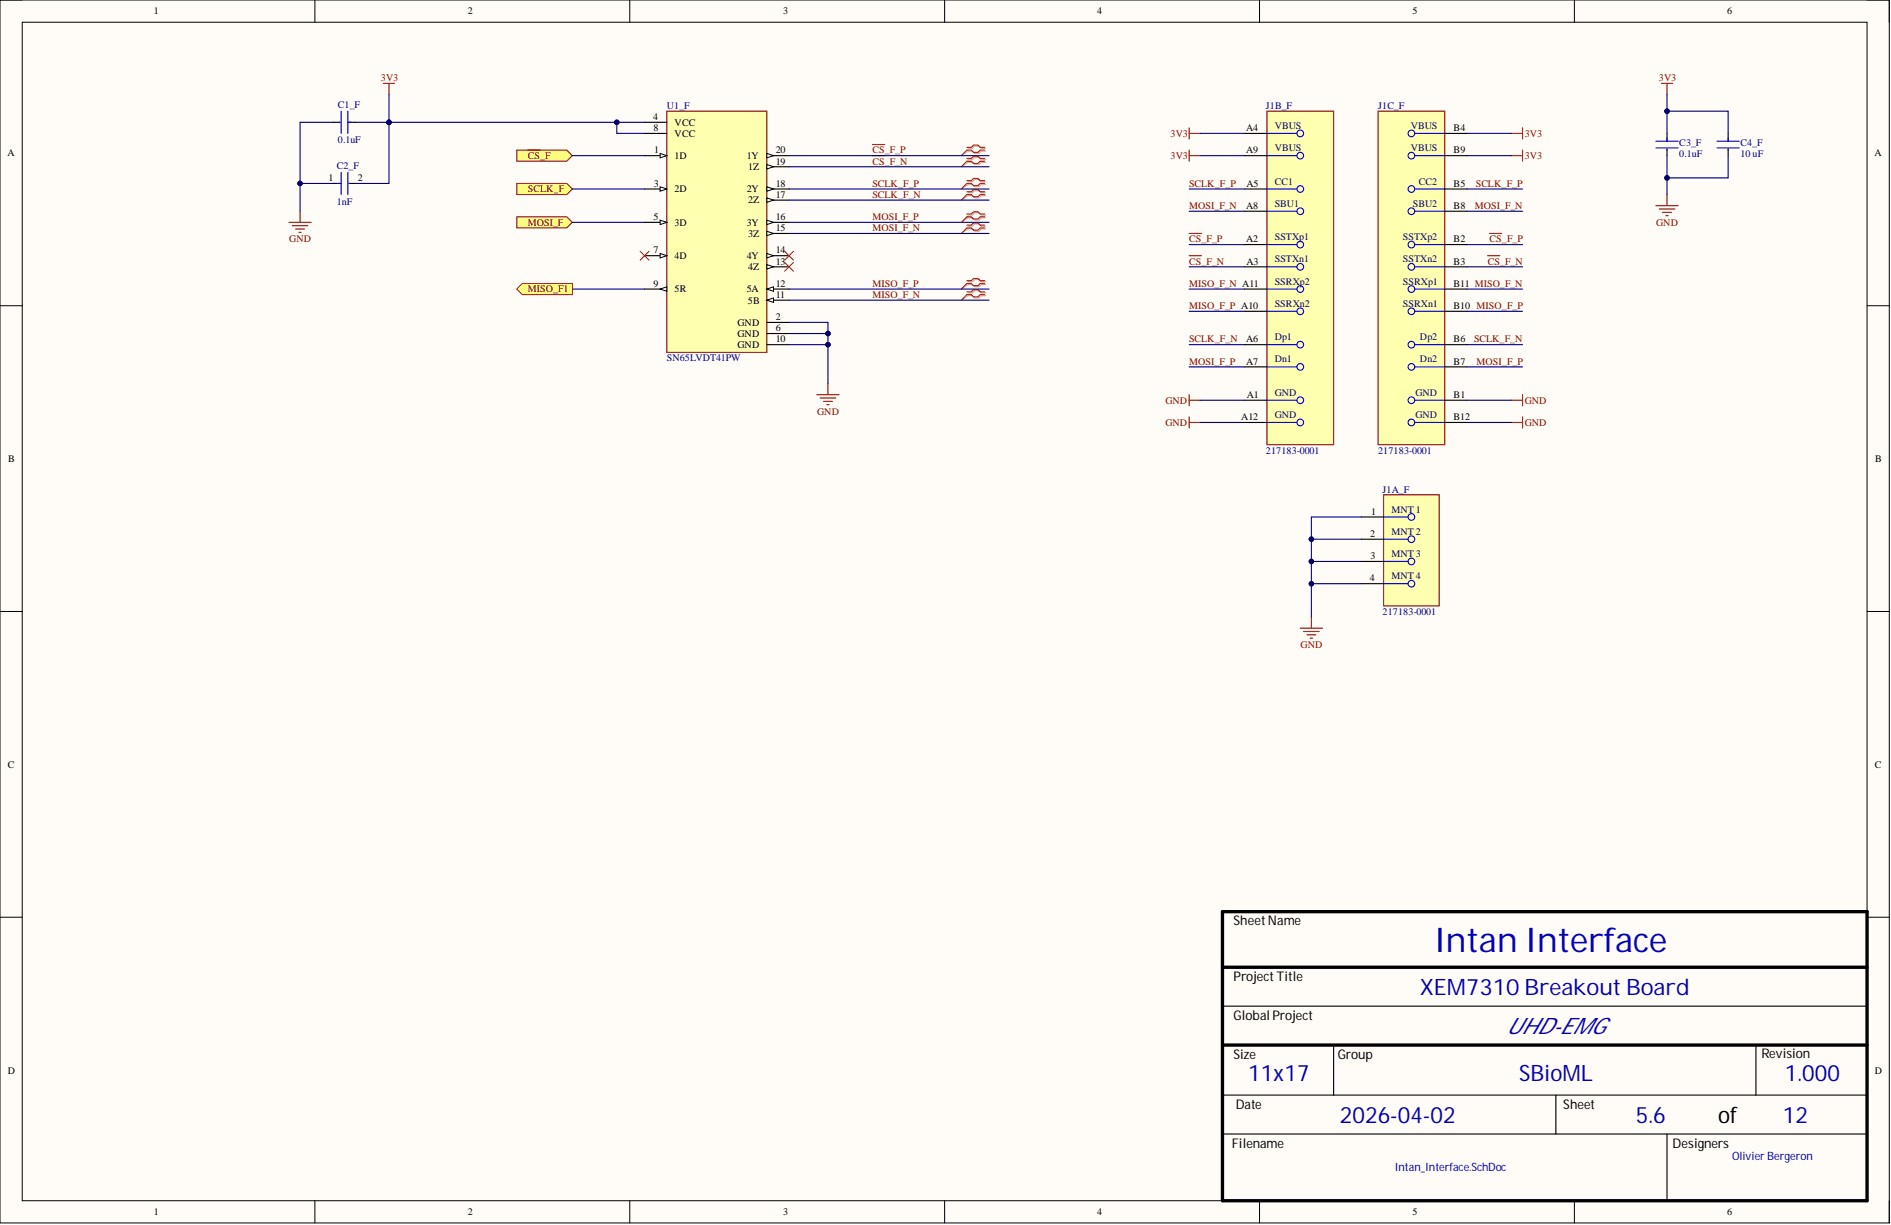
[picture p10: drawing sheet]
<svg xmlns="http://www.w3.org/2000/svg" width="431mm" height="279mm" viewBox="0 0 431 279" stroke-linecap="round" stroke-linejoin="round" font-family="sans-serif">
<path d="M0 0h431.1v278.9h-431.1z" fill-rule="evenodd" fill="#fffcf8"/>
<path d="M0 0h431.1v278.9h-431.1z" fill="none" stroke="#000" stroke-width=".23"/>
<path d="M5.1 5.1h420.9v268.8h-420.9z" fill-rule="evenodd" fill="#fffcf8"/>
<g fill="none" stroke="#000" stroke-width=".23">
<path d="M0 0h5.1M71.8 0v5.1M143.7 0v5.1M215.5 0v5.1M287.4 0v5.1M359.2 0v5.1M426 0h5.1v5.1M5.1 5.1h420.9v268.8h-420.9zM0 69.7h5.1M426 69.7h5.1M0 139.5h5.1M426 139.5h5.1"/>
<path d="M0 209.2h5.1M426 209.2h5.1M71.8 273.9v5M143.7 273.9v5M215.5 273.9v5M287.4 273.9v5M359.2 273.9v5M431.1 273.9v5"/>
</g>
<path d="M278.9 207.9h147.1v66h-147.1zM278.9 220.6h147.1M278.9 238.4h147.1" fill="none" stroke="#000" stroke-width=".76"/>
<path d="M278.9 229.5h147.1M304.3 238.4v11.4M400.6 238.4v11.4M278.9 249.8h147.1M278.9 258.6h147.1M355 249.8v8.8M380.3 258.6v15.3" fill="none" stroke="#000" stroke-width=".25"/>
<path d="M152.1 25.4h22.9v55h-22.9z" fill-rule="evenodd" fill="#ffffb0"/>
<path d="M152.1 25.4h22.9v55h-22.9z" fill="none" stroke="#800000" stroke-width=".25"/>
<path d="M147.1 27.9h5M147.1 30.4h5M147.1 35.5h5" fill="none" stroke="#000" stroke-width=".25"/>
<path d="M150.6 35l1.5 .5-1.5 .5z" fill="#f8fcff"/>
<path d="M150.6 35l1.5 .5-1.5 .5z" fill="none" stroke="#000" stroke-width=".23"/>
<path d="M175 35.5h5" fill="none" stroke="#000" stroke-width=".25"/>
<path d="M175 35l1.5 .5-1.5 .5z" fill="#f8fcff"/>
<path d="M175 35l1.5 .5-1.5 .5z" fill="none" stroke="#000" stroke-width=".23"/>
<path d="M175 38h5" fill="none" stroke="#000" stroke-width=".25"/>
<path d="M175 37.5l1.5 .5-1.5 .5z" fill="#f8fcff"/>
<path d="M175 37.5l1.5 .5-1.5 .5z" fill="none" stroke="#000" stroke-width=".23"/>
<path d="M147.1 43.1h5" fill="none" stroke="#000" stroke-width=".25"/>
<path d="M150.6 42.6l1.5 .5-1.5 .5z" fill="#f8fcff"/>
<path d="M150.6 42.6l1.5 .5-1.5 .5z" fill="none" stroke="#000" stroke-width=".23"/>
<path d="M175 43.1h5" fill="none" stroke="#000" stroke-width=".25"/>
<path d="M175 42.6l1.5 .5-1.5 .5z" fill="#f8fcff"/>
<path d="M175 42.6l1.5 .5-1.5 .5z" fill="none" stroke="#000" stroke-width=".23"/>
<path d="M175 45.6h5" fill="none" stroke="#000" stroke-width=".25"/>
<path d="M175 45.1l1.5 .5-1.5 .6z" fill="#f8fcff"/>
<path d="M175 45.1l1.5 .5-1.5 .6z" fill="none" stroke="#000" stroke-width=".23"/>
<path d="M147.1 50.7h5" fill="none" stroke="#000" stroke-width=".25"/>
<path d="M150.6 50.2l1.5 .5-1.5 .5z" fill="#f8fcff"/>
<path d="M150.6 50.2l1.5 .5-1.5 .5z" fill="none" stroke="#000" stroke-width=".23"/>
<path d="M175 50.7h5" fill="none" stroke="#000" stroke-width=".25"/>
<path d="M175 50.2l1.5 .5-1.5 .5z" fill="#f8fcff"/>
<path d="M175 50.2l1.5 .5-1.5 .5z" fill="none" stroke="#000" stroke-width=".23"/>
<path d="M175 53.3h5" fill="none" stroke="#000" stroke-width=".25"/>
<path d="M175 52.7l1.5 .6-1.5 .5z" fill="#f8fcff"/>
<path d="M175 52.7l1.5 .6-1.5 .5z" fill="none" stroke="#000" stroke-width=".23"/>
<path d="M147.1 58.3h5" fill="none" stroke="#000" stroke-width=".25"/>
<path d="M150.6 57.8l1.5 .5-1.5 .5z" fill="#f8fcff"/>
<path d="M150.6 57.8l1.5 .5-1.5 .5z" fill="none" stroke="#000" stroke-width=".23"/>
<path d="M175 58.3h5" fill="none" stroke="#000" stroke-width=".25"/>
<path d="M175 57.8l1.5 .5-1.5 .5z" fill="#f8fcff"/>
<path d="M175 57.8l1.5 .5-1.5 .5z" fill="none" stroke="#000" stroke-width=".23"/>
<path d="M175 60.9h5" fill="none" stroke="#000" stroke-width=".25"/>
<path d="M175 60.4l1.5 .5-1.5 .5z" fill="#f8fcff"/>
<path d="M175 60.4l1.5 .5-1.5 .5z" fill="none" stroke="#000" stroke-width=".23"/>
<path d="M175 65.9h5" fill="none" stroke="#000" stroke-width=".25"/>
<path d="M175 65.9l1.5-.5v1z" fill="#f8fcff"/>
<path d="M175 65.9l1.5-.5v1z" fill="none" stroke="#000" stroke-width=".23"/>
<path d="M175 68.5h5" fill="none" stroke="#000" stroke-width=".25"/>
<path d="M175 68.5l1.5-.5v1z" fill="#f8fcff"/>
<path d="M175 68.5l1.5-.5v1z" fill="none" stroke="#000" stroke-width=".23"/>
<path d="M147.1 65.9h5" fill="none" stroke="#000" stroke-width=".25"/>
<path d="M150.6 65.9l1.5-.5v1z" fill="#f8fcff"/>
<path d="M150.6 65.9l1.5-.5v1z" fill="none" stroke="#000" stroke-width=".23"/>
<path d="M76.1 27.9h1.5M79.4 27.9h1.7M380.3 30.4v1.8M380.3 34v1.5M394.3 30.4v1.8M394.3 34v1.5M76.1 41.8h1.7M79.6 41.8h1.5M175 73.5h5M175 76.1h5M175 78.6h5" fill="none" stroke="#000" stroke-width=".25"/>
<g fill="none" stroke="#800000" stroke-width=".25">
<path d="M87.5 19h2.5M88.7 19v2.6M379.1 19h2.5M380.3 19v2.6M199 33h2.9M199 35.5h2.9M271.3 35.5h2.5M271.3 29.2v2.5M271.3 34.2v2.6M271.3 30.4h2.5M344.8 35.5h2.6M344.8 30.4h2.6"/>
<path d="M347.4 29.2v2.5M347.4 34.2v2.6M65.9 50.7h5.1M66.7 51.5h3.5M67.4 52.2h2.1M68.2 53h.5M68.5 48.2v2.5M271.3 53.3h2.8M271.3 58.3h2.8M339.4 58.3h2.8M377.8 46.9h5.1M378.6 47.7h3.5"/>
<path d="M379.3 48.4h2.1M380.1 49.2h.5M380.3 44.4v2.5M186.4 90h5M187.1 90.8h3.6M187.9 91.5h2M188.7 92.3h.5M188.9 87.5v2.5M344.8 96.4h2.6M347.4 95.1v2.5M296.7 143.3h5M297.4 144h3.6"/>
<path d="M298.2 144.8h2M299 145.6h.5M299.2 140.7v2.6"/>
</g>
<path d="M146.1 57.3l2 2M148.1 57.3l-2 2M179 57.3l2 2M179 59.8l2 2.1M181 57.3l-2 2M181 59.8l-2 2.1" fill="none" stroke="#f00" stroke-width=".23"/>
<g fill="none" stroke="#00f" stroke-width=".25">
<path d="M77.3 27.9h.3M77.8 25.4v5M77.8 39.3v5.1M79.4 25.4v5M79.4 39.3v5.1M79.4 27.9h.7M377.8 32.2h5.1M377.8 33.7h5.1M380.3 31.4v.8M380.3 34v.2M391.8 32.2h5M391.8 33.7h5"/>
<path d="M394.3 31.4v.8M394.3 34v.2M77.1 41.8h.7M79.6 41.8h.3"/>
</g>
<path d="M117.9 34.2h11.4l1.3 1.3-1.3 1.3h-11.4z" fill-rule="evenodd" fill="#ffff80"/>
<path d="M117.9 34.2h11.4l1.3 1.3-1.3 1.3h-11.4z" fill="none" stroke="#800000" stroke-width=".23"/>
<path d="M120.4 34.2h2.8" fill="none" stroke="#800000" stroke-width=".25"/>
<path d="M117.9 41.8h11.4l1.3 1.3-1.3 1.3h-11.4z" fill-rule="evenodd" fill="#ffff80"/>
<path d="M117.9 41.8h11.4l1.3 1.3-1.3 1.3h-11.4z" fill="none" stroke="#800000" stroke-width=".23"/>
<path d="M117.9 49.4h11.4l1.3 1.3-1.3 1.3h-11.4z" fill-rule="evenodd" fill="#ffff80"/>
<path d="M117.9 49.4h11.4l1.3 1.3-1.3 1.3h-11.4z" fill="none" stroke="#800000" stroke-width=".23"/>
<path d="M119.2 64.7h11.4v2.5h-11.4l-1.3-1.3z" fill-rule="evenodd" fill="#ffff80"/>
<path d="M119.2 64.7h11.4v2.5h-11.4l-1.3-1.3z" fill="none" stroke="#800000" stroke-width=".23"/>
<g fill="none" stroke="#d0a19e" stroke-width=".25">
<path d="M220.9 33.9h1l.5-.6h1l.5 .6h1M220.9 34.5h1l.5 .5h1l.5-.5h1M220.9 36.4h1l.5-.5h1l.5 .5h1M220.9 37h1l.5 .5h1l.5-.5h1M220.9 41.5h1l.5-.5h1l.5 .5h1M220.9 42.1h1l.5 .5h1l.5-.5h1M220.9 44h1l.5-.5h1l.5 .5h1M220.9 44.6h1l.5 .5h1l.5-.5h1M220.9 49.1h1l.5-.5h1l.5 .5h1M220.9 49.7h1l.5 .5h1l.5-.5h1M220.9 51.6h1l.5-.5h1l.5 .5h1M220.9 52.2h1l.5 .5h1l.5-.5h1"/>
<path d="M220.9 64.3h1l.5-.5h1l.5 .5h1M220.9 64.9h1l.5 .5h1l.5-.5h1M220.9 66.8h1l.5-.5h1l.5 .5h1M220.9 67.5h1l.5 .5h1l.5-.5h1"/>
</g>
<path d="M220.9 34.5l-1.6 1M220.9 37l-1.6 1M220.9 42.1l-1.6 1M220.9 44.6l-1.6 1M220.9 49.7l-1.6 1M220.9 52.2l-1.6 1.1M220.9 64.9l-1.6 1M220.9 67.5l-1.6 1" fill="none" stroke="#d0a19e" stroke-width=".23"/>
<g fill="none" stroke="#f00" stroke-width=".25">
<path d="M220.6 33.6h1l.5-.5h1l.5 .5h1.1M220.6 34.2h1l.5 .5h1l.5-.5h1.1M220.6 36.1h1l.5-.5h1l.5 .5h1.1M220.6 36.8h1l.5 .5h1l.5-.5h1.1M220.6 41.2h1l.5-.5h1l.5 .5h1.1M220.6 41.8h1l.5 .5h1l.5-.5h1.1M220.6 43.7h1l.5-.5h1l.5 .5h1.1M220.6 44.4h1l.5 .5h1l.5-.5h1.1M220.6 48.8h1l.5-.5h1l.5 .5h1.1M220.6 49.4h1l.5 .6h1l.5-.6h1.1M220.6 51.3h1l.5-.5h1l.5 .5h1.1M220.6 52h1l.5 .5h1l.5-.5h1.1"/>
<path d="M220.6 64h1l.5-.5h1l.5 .5h1.1M220.6 64.7h1l.5 .5h1l.5-.5h1.1M220.6 66.6h1l.5-.5h1l.5 .5h1.1M220.6 67.2h1l.5 .5h1l.5-.5h1.1"/>
</g>
<path d="M220.6 34.2l-1.3 1.3M220.6 36.8l-1.3 1.2M220.6 41.8l-1.3 1.3M220.6 44.4l-1.3 1.2M220.6 49.4l-1.3 1.3M220.6 52l-1.3 1.3M220.6 64.7l-1.3 1.2M220.6 67.2l-1.3 1.3" fill="none" stroke="#f00" stroke-width=".23"/>
<path d="M339.8 53.3h2.8M271.3 91.3h2.5M271.3 90v2.6M271.3 95.1v2.5M271.3 96.4h2.5M344.8 91.3h2.6M347.4 90v2.6" fill="none" stroke="#800000" stroke-width=".25"/>
<path d="M130.6 35.5h16.5M130.6 43.1h16.5M130.6 50.7h16.5M130.6 65.9h16.5M180 73.5h8.9v14" fill="none" stroke="#000080" stroke-width=".25"/>
<circle cx="188.9" cy="78.6" r=".51" fill="#000080"/>
<circle cx="188.9" cy="78.6" r=".51" fill="none" stroke="#000080" stroke-width=".23"/>
<circle cx="188.9" cy="76.1" r=".51" fill="#000080"/>
<circle cx="188.9" cy="76.1" r=".51" fill="none" stroke="#000080" stroke-width=".23"/>
<path d="M180 76.1h8.9" fill="none" stroke="#000080" stroke-width=".25"/>
<circle cx="188.9" cy="76.1" r=".51" fill="#000080"/>
<circle cx="188.9" cy="76.1" r=".51" fill="none" stroke="#000080" stroke-width=".23"/>
<path d="M180 78.6h8.9" fill="none" stroke="#000080" stroke-width=".25"/>
<circle cx="188.9" cy="78.6" r=".51" fill="#000080"/>
<circle cx="188.9" cy="78.6" r=".51" fill="none" stroke="#000080" stroke-width=".23"/>
<path d="M140.7 27.9h6.4" fill="none" stroke="#000080" stroke-width=".25"/>
<circle cx="140.7" cy="27.9" r=".51" fill="#000080"/>
<circle cx="140.7" cy="27.9" r=".51" fill="none" stroke="#000080" stroke-width=".23"/>
<path d="M81.1 27.9h7.6" fill="none" stroke="#000080" stroke-width=".25"/>
<circle cx="88.7" cy="27.9" r=".51" fill="#000080"/>
<circle cx="88.7" cy="27.9" r=".51" fill="none" stroke="#000080" stroke-width=".23"/>
<path d="M76.1 41.8h-7.6v6.4" fill="none" stroke="#000080" stroke-width=".25"/>
<circle cx="68.5" cy="41.8" r=".51" fill="#000080"/>
<circle cx="68.5" cy="41.8" r=".51" fill="none" stroke="#000080" stroke-width=".23"/>
<path d="M76.1 27.9h-7.6v13.9" fill="none" stroke="#000080" stroke-width=".25"/>
<circle cx="68.5" cy="41.8" r=".51" fill="#000080"/>
<circle cx="68.5" cy="41.8" r=".51" fill="none" stroke="#000080" stroke-width=".23"/>
<path d="M180 35.5h45.7M180 38h45.7M180 43.1h45.7M180 45.6h45.7M180 50.7h45.7M180 53.3h45.7M180 65.9h45.7M180 68.5h45.7M310.6 117.9h-11.4v5.1h11.4" fill="none" stroke="#000080" stroke-width=".25"/>
<circle cx="299.2" cy="123" r=".51" fill="#000080"/>
<circle cx="299.2" cy="123" r=".51" fill="none" stroke="#000080" stroke-width=".23"/>
<path d="M299.2 123v5.1h11.4" fill="none" stroke="#000080" stroke-width=".25"/>
<circle cx="299.2" cy="123" r=".51" fill="#000080"/>
<circle cx="299.2" cy="123" r=".51" fill="none" stroke="#000080" stroke-width=".23"/>
<circle cx="299.2" cy="128.1" r=".51" fill="#000080"/>
<circle cx="299.2" cy="128.1" r=".51" fill="none" stroke="#000080" stroke-width=".23"/>
<path d="M299.2 128.1v5h11.4" fill="none" stroke="#000080" stroke-width=".25"/>
<circle cx="299.2" cy="133.1" r=".51" fill="#000080"/>
<circle cx="299.2" cy="133.1" r=".51" fill="none" stroke="#000080" stroke-width=".23"/>
<circle cx="299.2" cy="128.1" r=".51" fill="#000080"/>
<circle cx="299.2" cy="128.1" r=".51" fill="none" stroke="#000080" stroke-width=".23"/>
<path d="M273.8 35.5h10.2M273.8 30.4h10.2M334.7 35.5h10.1M334.7 30.4h10.1M380.3 35.5v8.9M334.7 96.4h10.1" fill="none" stroke="#000080" stroke-width=".25"/>
<circle cx="380.3" cy="40.6" r=".51" fill="#000080"/>
<circle cx="380.3" cy="40.6" r=".51" fill="none" stroke="#000080" stroke-width=".23"/>
<path d="M380.3 21.6v8.8" fill="none" stroke="#000080" stroke-width=".25"/>
<circle cx="380.3" cy="25.4" r=".51" fill="#000080"/>
<circle cx="380.3" cy="25.4" r=".51" fill="none" stroke="#000080" stroke-width=".23"/>
<path d="M380.3 25.4h14v5" fill="none" stroke="#000080" stroke-width=".25"/>
<circle cx="380.3" cy="25.4" r=".51" fill="#000080"/>
<circle cx="380.3" cy="25.4" r=".51" fill="none" stroke="#000080" stroke-width=".23"/>
<path d="M394.3 35.5v5.1h-14" fill="none" stroke="#000080" stroke-width=".25"/>
<circle cx="380.3" cy="40.6" r=".51" fill="#000080"/>
<circle cx="380.3" cy="40.6" r=".51" fill="none" stroke="#000080" stroke-width=".23"/>
<g fill="none" stroke="#000080" stroke-width=".25">
<path d="M88.7 21.6v6.3M271.3 55.8h12.7M271.3 43.1h12.7M271.3 48.2h12.7M334.7 43.1h12.7M334.7 48.2h12.7M271.3 60.9h12.7M271.3 78.6h12.7M271.3 71h12.7M271.3 65.9h12.7M334.7 60.9h12.7M334.7 78.6h12.7"/>
<path d="M334.7 71h12.7M334.7 65.9h12.7M271.3 83.7h12.7M334.7 83.7h12.7"/>
</g>
<circle cx="88.7" cy="27.9" r=".51" fill="#000080"/>
<circle cx="88.7" cy="27.9" r=".51" fill="none" stroke="#000080" stroke-width=".23"/>
<path d="M147.1 30.4h-6.4v-2.5h-52v13.9h-7.6" fill="none" stroke="#000080" stroke-width=".25"/>
<circle cx="88.7" cy="27.9" r=".51" fill="#000080"/>
<circle cx="88.7" cy="27.9" r=".51" fill="none" stroke="#000080" stroke-width=".23"/>
<circle cx="140.7" cy="27.9" r=".51" fill="#000080"/>
<circle cx="140.7" cy="27.9" r=".51" fill="none" stroke="#000080" stroke-width=".23"/>
<path d="M299.2 133.1v7.6" fill="none" stroke="#000080" stroke-width=".25"/>
<circle cx="299.2" cy="133.1" r=".51" fill="#000080"/>
<circle cx="299.2" cy="133.1" r=".51" fill="none" stroke="#000080" stroke-width=".23"/>
<path d="M334.7 55.8h12.7M273.8 91.3h10.2M273.8 96.4h10.2M334.7 91.3h10.1" fill="none" stroke="#000080" stroke-width=".25"/>
<path d="M315.7 112.8h12.7v25.4h-12.7z" fill-rule="evenodd" fill="#ffffb0"/>
<path d="M315.7 112.8h12.7v25.4h-12.7z" fill="none" stroke="#800000" stroke-width=".25"/>
<g fill="none" stroke="#00f" stroke-width=".25">
<path d="M315.7 117.9h5.6M315.7 123h5.6M315.7 128.1h5.6M315.7 133.1h5.6"/>
<circle cx="322" cy="117.9" r=".76"/>
<circle cx="322" cy="123" r=".76"/>
<circle cx="322" cy="128.1" r=".76"/>
<circle cx="322" cy="133.1" r=".76"/>
</g>
<path d="M310.6 117.9h5.1M310.6 123h5.1M310.6 128.1h5.1M310.6 133.1h5.1" fill="none" stroke="#000" stroke-width=".25"/>
<path d="M289.1 25.4h15.2v76h-15.2z" fill-rule="evenodd" fill="#ffffb0"/>
<path d="M289.1 25.4h15.2v76h-15.2z" fill="none" stroke="#800000" stroke-width=".25"/>
<g fill="none" stroke="#00f" stroke-width=".25">
<path d="M289.1 30.4h6.8M289.1 35.5h6.8M289.1 43.1h6.8M289.1 48.2h6.8M289.1 55.8h6.8M289.1 60.9h6.8M289.1 65.9h6.8M289.1 71h6.8M289.1 78.6h6.8M289.1 83.7h6.8M289.1 91.3h6.8M289.1 96.4h6.8"/>
<circle cx="296.7" cy="35.5" r=".76"/>
<circle cx="296.7" cy="30.4" r=".76"/>
<circle cx="296.7" cy="48.2" r=".76"/>
<circle cx="296.7" cy="43.1" r=".76"/>
<circle cx="296.7" cy="55.8" r=".76"/>
<circle cx="296.7" cy="71" r=".76"/>
<circle cx="296.7" cy="60.9" r=".76"/>
<circle cx="296.7" cy="65.9" r=".76"/>
<circle cx="296.7" cy="78.6" r=".76"/>
<circle cx="296.7" cy="91.3" r=".76"/>
<circle cx="296.7" cy="96.4" r=".76"/>
<circle cx="296.7" cy="83.7" r=".76"/>
</g>
<path d="M284 30.4h5.1M284 35.5h5.1M284 55.8h5.1M284 43.1h5.1M284 48.2h5.1M284 60.9h5.1M284 78.6h5.1M284 71h5.1M284 65.9h5.1M284 91.3h5.1M284 83.7h5.1M284 96.4h5.1" fill="none" stroke="#000" stroke-width=".25"/>
<path d="M314.4 25.4h15.2v76h-15.2z" fill-rule="evenodd" fill="#ffffb0"/>
<path d="M314.4 25.4h15.2v76h-15.2z" fill="none" stroke="#800000" stroke-width=".25"/>
<g fill="none" stroke="#00f" stroke-width=".25">
<path d="M322.8 30.4h6.8M322.8 35.5h6.8M322.8 43.1h6.8M322.8 48.2h6.8M322.8 55.8h6.8M322.8 60.9h6.8M322.8 65.9h6.8M322.8 71h6.8M322.8 78.6h6.8M322.8 83.7h6.8M322.8 91.3h6.8M322.8 96.4h6.8"/>
<circle cx="322" cy="30.4" r=".76"/>
<circle cx="322" cy="35.5" r=".76"/>
<circle cx="322" cy="48.2" r=".76"/>
<circle cx="322" cy="43.1" r=".76"/>
<circle cx="322" cy="55.8" r=".76"/>
<circle cx="322" cy="65.9" r=".76"/>
<circle cx="322" cy="71" r=".76"/>
<circle cx="322" cy="60.9" r=".76"/>
<circle cx="322" cy="78.6" r=".76"/>
<circle cx="322" cy="91.3" r=".76"/>
<circle cx="322" cy="96.4" r=".76"/>
<circle cx="322" cy="83.7" r=".76"/>
</g>
<path d="M329.6 30.4h5.1M329.6 35.5h5.1M329.6 55.8h5.1M329.6 43.1h5.1M329.6 48.2h5.1M329.6 60.9h5.1M329.6 78.6h5.1M329.6 71h5.1M329.6 65.9h5.1M329.6 91.3h5.1M329.6 83.7h5.1M329.6 96.4h5.1" fill="none" stroke="#000" stroke-width=".25"/>
<text font-size="7.8" fill="#0000bf" x="327.2" y="217.1">Intan Interface</text>
<g font-size="5.2" fill="#0000bf">
<text x="324" y="227">XEM7310 Breakout Board</text>
<text x="343.7" y="235.8">UHD-EMG</text>
<text x="284.8" y="246.6">11x17</text>
<text x="346.6" y="246.6">SBioML</text>
<text x="407.2" y="246.6">1.000</text>
<text x="305.7" y="256.1">2026-04-02</text>
<text x="373.2" y="256.1">5.6</text>
<text x="406.8" y="256.1">12</text>
</g>
<text font-size="5.2" x="392" y="256.1">of</text>
<g font-size="3">
<text x="281.5" y="211.1">SheetName</text>
<text x="281.5" y="223.7">ProjectTitle</text>
<text x="281.5" y="232.6">Global Project</text>
<text x="281.5" y="241.5">Size</text>
<text x="305.2" y="241.5">Group</text>
<text x="401.9" y="241.2">Revision</text>
<text x="282" y="252.9">Date</text>
<text x="356.7" y="252.9">Sheet</text>
<text x="281" y="261.8">Filename</text>
<text x="381.6" y="261.8">Designers</text>
</g>
<g font-size="2.6" fill="#0000bf">
<text x="318.2" y="267.2">Intan_Interface.SchDoc</text>
<text x="395.2" y="264.6">OlivierBergeron</text>
</g>
<g font-size="2.3">
<text x="35.1" y="3.3">1</text>
<text x="106.7" y="3.3">2</text>
<text x="178.7" y="3.3">3</text>
<text x="250.4" y="3.3">4</text>
<text x="322.3" y="3.3">5</text>
<text x="394" y="3.3">6</text>
<text x="149" y="27.4">4</text>
<text x="149.1" y="29.9">8</text>
<text x="153.9" y="28.7">VCC</text>
<text x="284.3" y="29.9">A4</text>
<text x="331.7" y="29.9">B4</text>
<text x="1.7" y="35.7">A</text>
<text x="149.3" y="35">1</text>
<text x="153.9" y="31.2">VCC</text>
<text x="177" y="35">20</text>
<text x="284.3" y="35">A9</text>
<text x="331.7" y="35">B9</text>
<text x="427.7" y="35.7">A</text>
<text x="75" y="41.3">1</text>
<text x="81.6" y="41.3">2</text>
<text x="153.9" y="36.3">1D</text>
<text x="170.4" y="36.3">1Y</text>
<text x="170.7" y="38.8">1Z</text>
<text x="177" y="37.5">19</text>
<text x="149.2" y="42.6">3</text>
<text x="153.9" y="43.9">2D</text>
<text x="170.4" y="43.9">2Y</text>
<text x="170.7" y="46.4">2Z</text>
<text x="177" y="42.6">18</text>
<text x="177" y="45.1">17</text>
<text x="284.3" y="47.7">A8</text>
<text x="284.4" y="42.6">A5</text>
<text x="331.7" y="42.6">B5</text>
<text x="331.7" y="47.7">B8</text>
<text x="149.1" y="50.2">5</text>
<text x="153.9" y="51.5">3D</text>
<text x="170.4" y="51.5">3Y</text>
<text x="177" y="50.2">16</text>
<text x="177" y="52.7">15</text>
<text x="149.1" y="57.8">7</text>
<text x="153.9" y="59.1">4D</text>
<text x="170.4" y="59.1">4Y</text>
<text x="170.7" y="54">3Z</text>
<text x="177" y="57.8">14</text>
<text x="284.3" y="55.3">A2</text>
<text x="331.7" y="55.3">B2</text>
<text x="149.1" y="65.4">9</text>
<text x="170.7" y="61.6">4Z</text>
<text x="177" y="60.4">13</text>
<text x="177" y="65.4">12</text>
<text x="284.4" y="60.4">A3</text>
<text x="331.7" y="60.4">B3</text>
<text x="331.7" y="65.4">B11 MISO_F_N</text>
<text x="153.9" y="66.7">5R</text>
<text x="170.4" y="66.7">5A</text>
<text x="170.6" y="69.2">5B</text>
<text x="177" y="68">11</text>
<text x="331.7" y="70.5">B10 MISO_F_P</text>
<text x="168.3" y="74.3">GND</text>
<text x="168.3" y="76.8">GND</text>
<text x="177" y="73">2</text>
<text x="177" y="75.6">6</text>
<text x="168.3" y="79.4">GND</text>
<text x="177" y="78.1">10</text>
<text x="284.3" y="78.1">A6</text>
<text x="284.3" y="83.2">A7</text>
<text x="331.7" y="78.1">B6</text>
<text x="331.7" y="83.2">B7</text>
<text x="283.1" y="95.9">A12</text>
<text x="284.5" y="90.8">A1</text>
<text x="331.7" y="90.8">B1</text>
<text x="331.7" y="95.9">B12</text>
<text x="1.9" y="105.4">B</text>
<text x="427.8" y="105.4">B</text>
<text x="312.8" y="117.4">1</text>
<text x="312.6" y="122.5">2</text>
<text x="312.7" y="127.5">3</text>
<text x="312.6" y="132.6">4</text>
<text x="1.8" y="175.1">C</text>
<text x="427.8" y="175.1">C</text>
<text x="1.8" y="244.9">D</text>
<text x="427.8" y="244.9">D</text>
<text x="35.1" y="277.2">1</text>
<text x="106.7" y="277.2">2</text>
<text x="178.7" y="277.2">3</text>
<text x="250.4" y="277.2">4</text>
<text x="322.3" y="277.2">5</text>
<text x="394" y="277.2">6</text>
</g>
<g font-size="2.3" fill="#800000">
<text x="86.9" y="18.5">3V3</text>
<text x="378.5" y="18.5">3V3</text>
<text x="199" y="35">CS_F_P</text>
<text x="267.1" y="31.2">3V3</text>
<text x="347.9" y="31.2">3V3</text>
<text x="120.4" y="36.3">CS_F</text>
<text x="199" y="37.5">CS_F_N</text>
<text x="267.1" y="36.3">3V3</text>
<text x="347.9" y="36.3">3V3</text>
<text x="120.4" y="43.9">SCLK_F</text>
<text x="199" y="42.6">SCLK_F_P</text>
<text x="199" y="45.1">SCLK_F_N</text>
<text x="271.3" y="42.6">SCLK_F_P</text>
<text x="271.3" y="47.7">MOSI_F_N</text>
<text x="336.5" y="47.7">MOSI_F_N</text>
<text x="336.7" y="42.6">SCLK_F_P</text>
<text x="120.4" y="51.5">MOSI_F</text>
<text x="199" y="50.2">MOSI_F_P</text>
<text x="199" y="52.7">MOSI_F_N</text>
<text x="377.9" y="51.5">GND</text>
<text x="66" y="55.3">GND</text>
<text x="271.3" y="55.3">CS_F_P</text>
<text x="339.9" y="55.3">CS_F_P</text>
<text x="199" y="65.4">MISO_F_P</text>
<text x="271.3" y="60.4">CS_F_N</text>
<text x="271.3" y="65.4">MISO_F_N A11</text>
<text x="339.4" y="60.4">CS_F_N</text>
<text x="120.4" y="66.7">MISO_F1</text>
<text x="199" y="68">MISO_F_N</text>
<text x="271.3" y="70.5">MISO_F_P A10</text>
<text x="271.3" y="78.1">SCLK_F_N</text>
<text x="271.3" y="83.2">MOSI_F_P</text>
<text x="336.3" y="78.1">SCLK_F_N</text>
<text x="336.9" y="83.2">MOSI_F_P</text>
<text x="186.5" y="94.6">GND</text>
<text x="265.9" y="92">GND</text>
<text x="347.9" y="92">GND</text>
<text x="265.9" y="97.1">GND</text>
<text x="347.9" y="97.1">GND</text>
<text x="296.8" y="147.8">GND</text>
</g>
<g font-size="2.3" fill="#000080">
<text x="77.1" y="24.6">C1_F</text>
<text x="152.1" y="24.9">U1_F</text>
<text x="288.8" y="24.9">J1B_F</text>
<text x="290.8" y="29.4">VBUS</text>
<text x="314.4" y="24.9">J1C_F</text>
<text x="321.9" y="29.4">VBUS</text>
<text x="77.1" y="32.7">0.1uF</text>
<text x="290.8" y="34.5">VBUS</text>
<text x="321.9" y="34.5">VBUS</text>
<text x="383.1" y="33.2">C3_F</text>
<text x="383.1" y="35.8">0.1uF</text>
<text x="397.1" y="33.2">C4_F</text>
<text x="397.1" y="35.8">10 uF</text>
<text x="76.8" y="38.5">C2_F</text>
<text x="76.8" y="46.7">1nF</text>
<text x="290.8" y="42.1">CC1</text>
<text x="290.8" y="47.2">SBU1</text>
<text x="322.4" y="47.2">SBU2</text>
<text x="323.7" y="42.1">CC2</text>
<text x="290.8" y="54.8">SSTXp1</text>
<text x="290.8" y="59.8">SSTXn1</text>
<text x="320.1" y="54.8">SSTXp2</text>
<text x="320.1" y="59.8">SSTXn2</text>
<text x="290.8" y="64.9">SSRXp2</text>
<text x="320.1" y="64.9">SSRXp1</text>
<text x="290.8" y="70">SSRXn2</text>
<text x="320.1" y="70">SSRXn1</text>
<text x="290.8" y="77.6">Dp1</text>
<text x="324" y="77.6">Dp2</text>
<text x="152.1" y="82.4">SN65LVDT41PW</text>
<text x="290.8" y="82.7">Dn1</text>
<text x="324" y="82.7">Dn2</text>
<text x="290.8" y="90.3">GND</text>
<text x="290.8" y="95.3">GND</text>
<text x="323" y="90.3">GND</text>
<text x="323" y="95.3">GND</text>
<text x="288.8" y="103.5">217183-0001</text>
<text x="314.4" y="103.5">217183-0001</text>
<text x="315.4" y="112.3">J1A_F</text>
<text x="317.5" y="116.9">MNT 1</text>
<text x="317.5" y="122">MNT 2</text>
<text x="317.5" y="127">MNT 3</text>
<text x="317.5" y="132.1">MNT 4</text>
<text x="315.4" y="140.2">217183-0001</text>
</g>
</svg>
